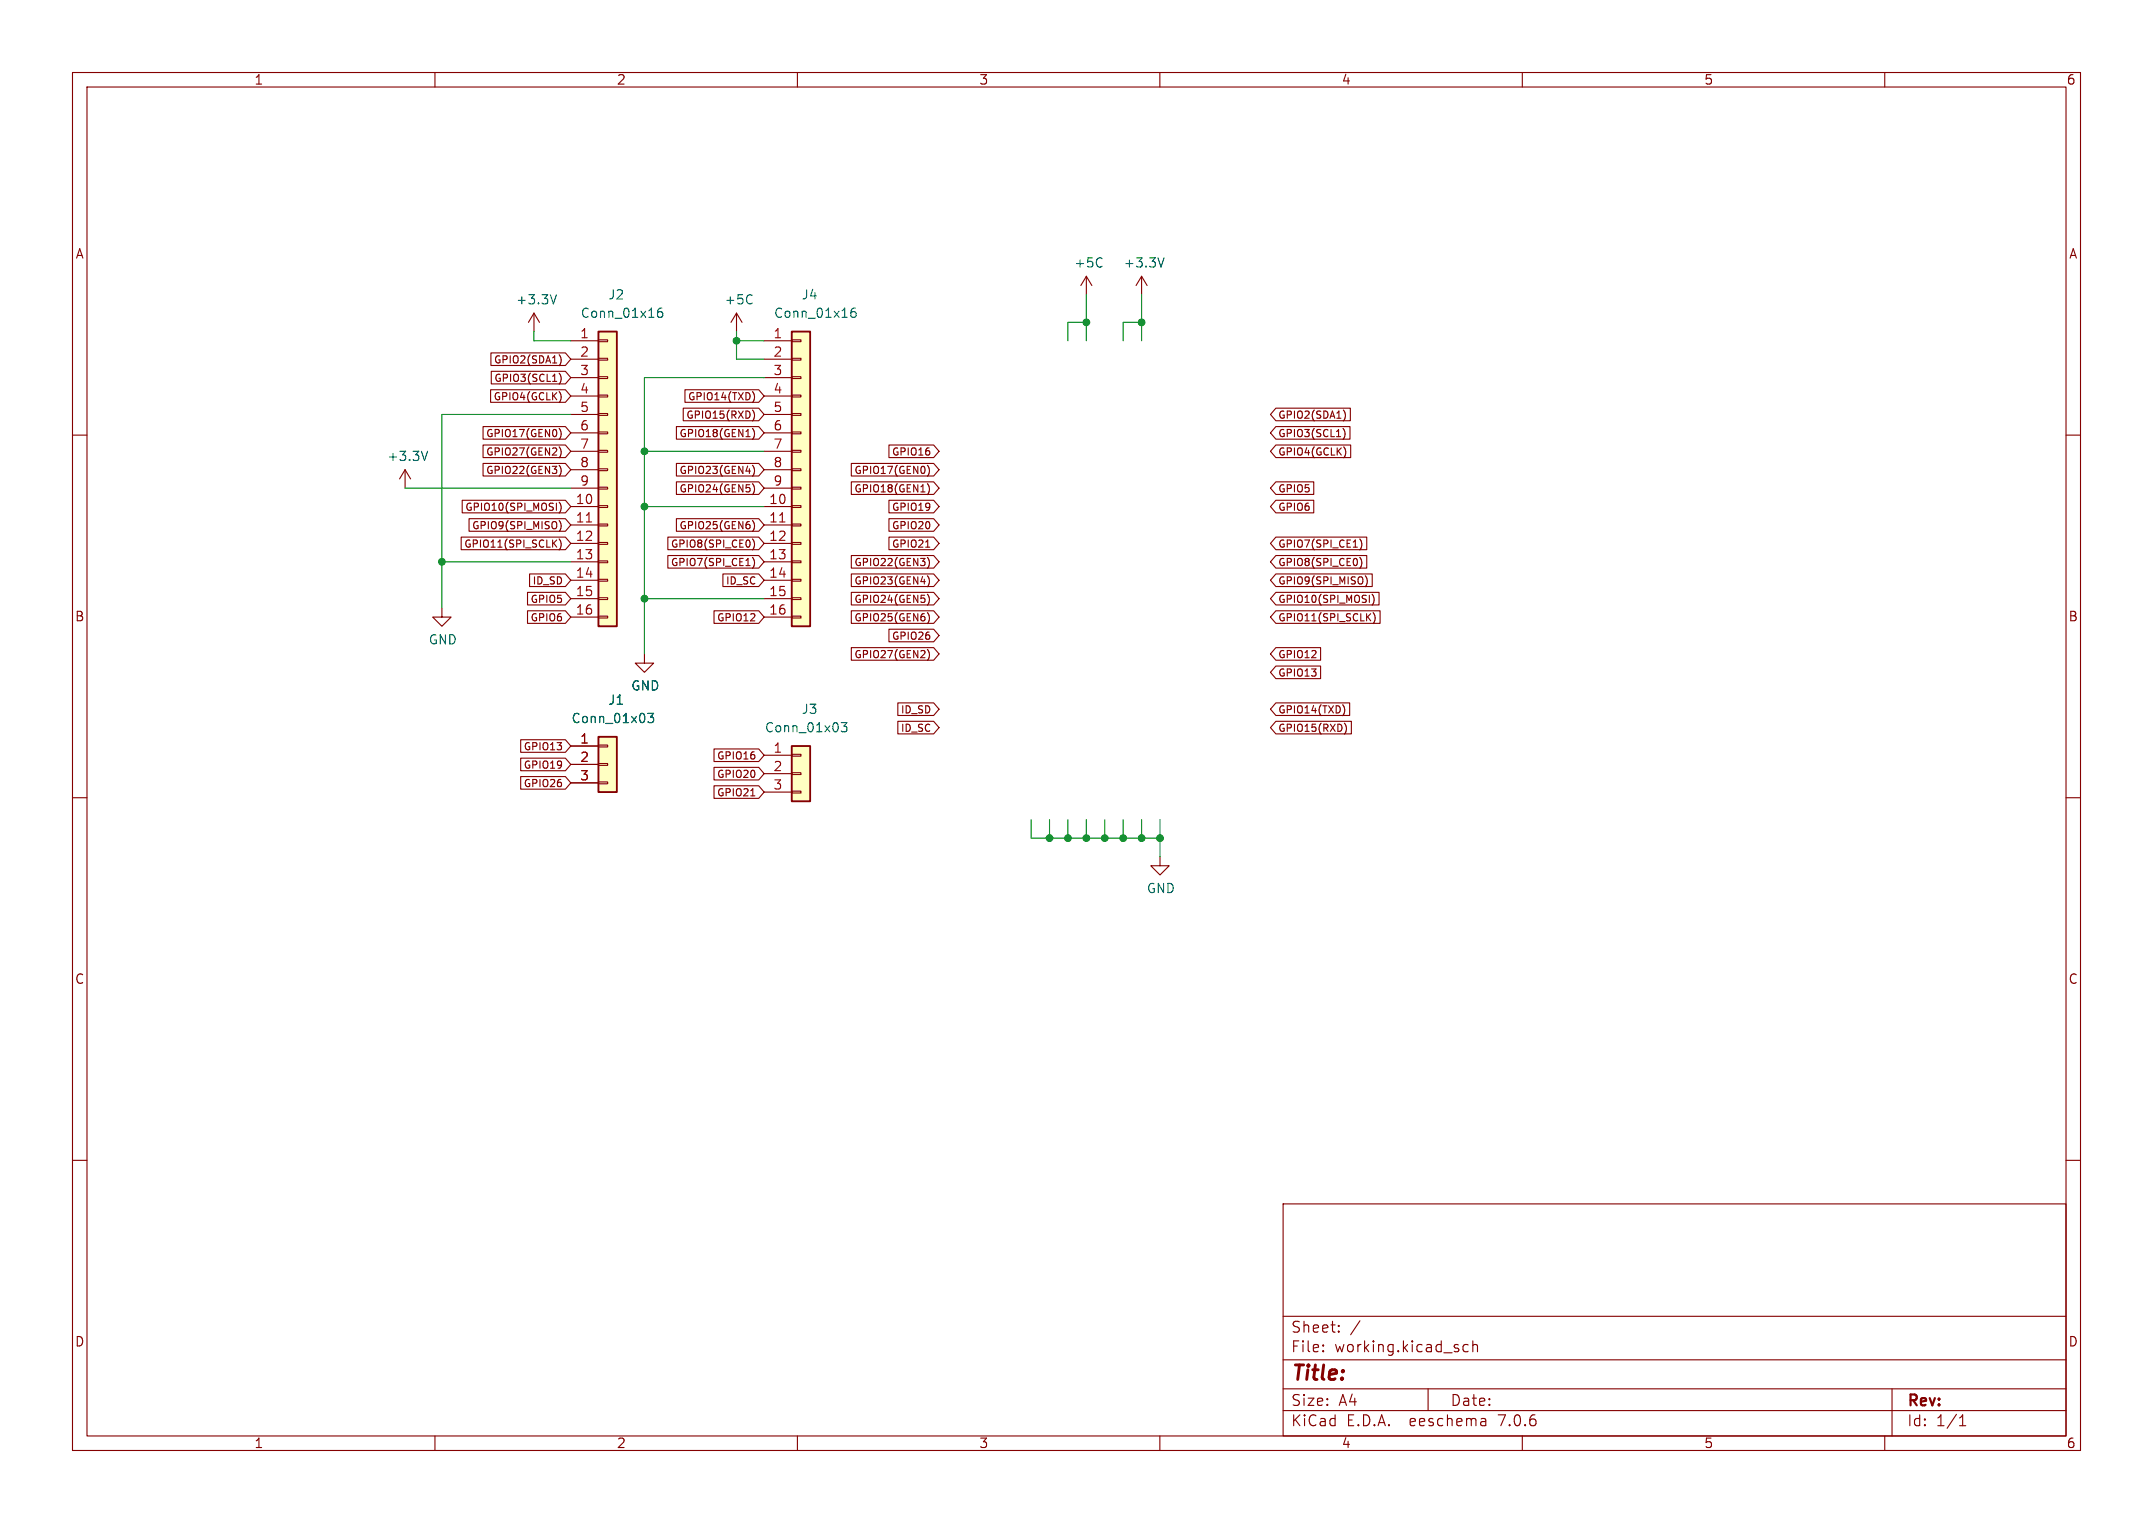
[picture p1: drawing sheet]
<svg xmlns="http://www.w3.org/2000/svg" width="297mm" height="210mm" viewBox="0 0 297 210" stroke-linecap="round" stroke-linejoin="round" font-family="sans-serif">
<g fill="none" stroke="#840000" stroke-width=".15">
<path d="M10 10h277v190h-277zM12 12h273v186h-273zM60 10v2M110 10v2M160 10v2M210 10v2M260 10v2M149.9 38.1l-.8 1.3M149.9 38.1v2.5M149.9 38.1l.7 1.3M157.5 38.1l-.8 1.3M157.5 38.1v2.5"/>
<path d="M157.5 38.1l.7 1.3M10 60h2M66.6 58.8h11.4l.7 .9-.7 .9h-11.4zM67.7 53.7h10.3l.7 .9-.7 .9h-10.3zM67.7 48.7h10.3l.7 .8-.7 .9h-10.3zM67.8 51.2h10.2l.7 .9-.7 .8h-10.2zM73.7 43.2l-.8 1.3M73.7 43.2v2.5M73.7 43.2l.7 1.3M77.1 48.9a1.14 1.14 0 0 1 0 1.5M77.1 51.5a1.14 1.14 0 0 1 0 1.5M77.1 59.1a1.14 1.14 0 0 1 0 1.5"/>
<path d="M77.2 54a1.16 1.16 0 0 1 0 1.5M78.7 47h3.8M78.7 49.5h3.8M78.7 52.1h3.8M78.7 54.6h3.8M78.7 57.2h3.8M78.7 59.7h3.8M82.5 59.6h1.3v.2h-1.3zM82.5 57h1.3v.3h-1.3zM82.5 54.5h1.3v.2h-1.3zM82.5 51.9h1.3v.3h-1.3zM82.5 49.4h1.3v.3h-1.3z"/>
<path d="M82.5 46.9h1.3v.2h-1.3zM93.3 58.8h11.4l.7 .9-.7 .9h-11.4zM94.3 56.3h10.4l.7 .9-.7 .8h-10.4zM94.5 53.7h10.2l.7 .9-.7 .9h-10.2zM101.6 43.2l-.8 1.3M101.6 43.2v2.5M101.6 43.2l.8 1.3M103.8 56.5a1.14 1.14 0 0 1 0 1.5M103.8 54a1.14 1.14 0 0 1 0 1.5M103.8 59.1a1.14 1.14 0 0 1 0 1.5M105.4 47h3.8M105.4 49.5h3.8"/>
<path d="M105.4 52.1h3.8M105.4 54.6h3.8M105.4 57.2h3.8M105.4 59.7h3.8M109.2 59.6h1.3v.2h-1.3zM109.2 57h1.3v.3h-1.3zM109.2 54.5h1.3v.2h-1.3zM109.2 51.9h1.3v.3h-1.3zM109.2 49.4h1.3v.3h-1.3zM109.2 46.9h1.3v.2h-1.3zM176 56.3h10.3v1.7h-10.3l-.7-.8zM176 58.8h10.2v1.8h-10.2l-.7-.9z"/>
<path d="M185.3 59.1a1.14 1.14 0 0 1 0 1.5M185.4 56.6a1.16 1.16 0 0 1 0 1.4M285 60h2M55.9 64.8l-.8 1.2M55.9 64.8v2.5M55.9 64.8l.7 1.2M63.6 74.1h14.4l.7 .8-.7 .9h-14.4zM63.8 69h14.2l.7 .9-.7 .8h-14.2zM64.7 71.5h13.3l.7 .9-.7 .9h-13.3zM66.6 61.4h11.4l.7 .8-.7 .9h-11.4zM66.6 63.9h11.4l.7 .9-.7 .8h-11.4zM73.1 79.1h4.9l.7 .9-.7 .9h-4.9z"/>
<path d="M76.4 74.9l.4 .6M76.8 74.5l-.6 .5M77.1 61.6a1.14 1.14 0 0 1 0 1.5M77.1 64.2a1.14 1.14 0 0 1 0 1.5M77.1 69.2a1.14 1.14 0 0 1 0 1.5M77.1 71.8a1.14 1.14 0 0 1 0 1.5M77.1 74.3a1.14 1.14 0 0 1 0 1.5M78.7 69.9h3.8M78.7 72.4h3.8M78.7 74.9h3.8M78.7 77.5h3.8M78.7 62.2h3.8"/>
<path d="M78.7 64.8h3.8M78.7 67.3h3.8M82.5 79.9h1.3v.2h-1.3zM82.5 77.3h1.3v.3h-1.3zM82.5 74.8h1.3v.3h-1.3zM82.5 72.3h1.3v.2h-1.3zM82.5 69.7h1.3v.3h-1.3zM82.5 67.2h1.3v.2h-1.3zM82.5 64.6h1.3v.3h-1.3zM82.5 62.1h1.3v.3h-1.3zM92.1 74.1h12.6l.7 .8-.7 .9h-12.6zM92.1 76.6h12.6l.7 .9-.7 .8h-12.6z"/>
<path d="M93.3 63.9h11.4l.7 .9-.7 .8h-11.4zM93.3 71.5h11.4l.7 .9-.7 .9h-11.4zM93.3 66.4h11.4l.7 .9-.7 .9h-11.4zM99.7 79.1h5l.7 .9-.7 .9h-5zM103.8 64.2a1.14 1.14 0 0 1 0 1.5M103.8 66.7a1.14 1.14 0 0 1 0 1.5M103.8 71.8a1.14 1.14 0 0 1 0 1.5M103.8 74.3a1.14 1.14 0 0 1 0 1.5M103.8 76.9a1.14 1.14 0 0 1 0 1.5M105.4 69.9h3.8M105.4 72.4h3.8M105.4 74.9h3.8"/>
<path d="M105.4 77.5h3.8M105.4 62.2h3.8M105.4 64.8h3.8M105.4 67.3h3.8M109.2 79.9h1.3v.2h-1.3zM109.2 77.3h1.3v.3h-1.3zM109.2 74.8h1.3v.3h-1.3zM109.2 72.3h1.3v.2h-1.3zM109.2 69.7h1.3v.3h-1.3zM109.2 67.2h1.3v.2h-1.3zM109.2 64.6h1.3v.3h-1.3zM109.2 62.1h1.3v.3h-1.3z"/>
<path d="M117.4 63.9h11.4l.7 .9-.7 .8h-11.4zM117.4 79.1h11.4l.7 .9-.7 .9h-11.4zM117.4 76.6h11.4l.7 .9-.7 .8h-11.4zM117.4 66.4h11.4l.7 .9-.7 .9h-11.4zM122.6 74.1h6.2l.7 .8-.7 .9h-6.2zM122.6 61.4h6.2l.7 .8-.7 .9h-6.2zM122.6 71.5h6.2l.7 .9-.7 .9h-6.2zM122.6 69h6.2l.7 .9-.7 .8h-6.2zM127.7 75.5h.6M127.9 64.2a1.14 1.14 0 0 1 0 1.5M127.9 66.7a1.14 1.14 0 0 1 0 1.5M127.9 76.9a1.14 1.14 0 0 1 0 1.5"/>
<path d="M127.9 79.4a1.14 1.14 0 0 1 0 1.5M176 76.6h12.5v1.7h-12.5l-.7-.8zM176 79.1h13.3v1.8h-13.3l-.7-.9zM176 66.4h5.2v1.8h-5.2l-.7-.9zM176 69h5.2v1.7h-5.2l-.7-.8zM176 61.4h10.3v1.7h-10.3l-.7-.9zM176 74.1h12.5v1.7h-12.5l-.7-.9zM185.5 61.8l.1 .5-.1 .6M187.6 76.9a1.14 1.14 0 0 1 0 1.5M187.6 74.3a1.14 1.14 0 0 1 0 1.5M188.3 79.4a1.14 1.14 0 0 1 0 1.5M61 83.8v1.3h1.2l-1.2 1.3-1.3-1.3h1.3"/>
<path d="M72.8 81.7h5.2l.7 .9-.7 .8h-5.2zM72.8 84.2h5.2l.7 .9-.7 .9h-5.2zM78.7 80h3.8M78.7 82.6h3.8M78.7 85.1h3.8M82.5 85h1.3v.2h-1.3zM82.5 82.4h1.3v.3h-1.3zM88.9 90.2v1.2h1.3l-1.3 1.3-1.3-1.3h1.3M98.5 84.2h6.2l.7 .9-.7 .9h-6.2zM105.4 80h3.8M105.4 82.6h3.8M105.4 85.1h3.8"/>
<path d="M109.2 85h1.3v.2h-1.3zM109.2 82.4h1.3v.3h-1.3zM117.4 89.3h11.4l.7 .9-.7 .8h-11.4zM117.4 81.7h11.4l.7 .9-.7 .8h-11.4zM117.4 84.2h11.4l.7 .9-.7 .9h-11.4zM122.6 86.8h6.2l.7 .8-.7 .9h-6.2zM123.9 99.5h4.9l.7 .8-.7 .9h-4.9zM123.9 96.9h4.9l.7 .9-.7 .9h-4.9zM127.9 89.6a1.14 1.14 0 0 1 0 1.5M127.9 81.9a1.14 1.14 0 0 1 0 1.5M127.9 84.5a1.14 1.14 0 0 1 0 1.5M176 81.7h14.2v1.7h-14.2l-.7-.8z"/>
<path d="M176 84.2h14.4v1.8h-14.4l-.7-.9zM176 99.5h10.4v1.7h-10.4l-.7-.9zM176 96.9h10.2v1.8h-10.2l-.7-.9zM176 91.8h6.2v1.8h-6.2l-.7-.9zM176 89.3h6.2v1.7h-6.2l-.7-.8zM185.3 97.2a1.16 1.16 0 0 1 0 1.4M185.5 99.7a1.14 1.14 0 0 1 0 1.5M189.3 81.9a1.14 1.14 0 0 1 0 1.5M189.4 84.5a1.14 1.14 0 0 1 0 1.5M10 110h2M71.8 107.1h6.2l.7 .9-.7 .8h-6.2zM71.8 104.5h6.2l.7 .9-.7 .9h-6.2z"/>
<path d="M71.8 102h6.2l.7 .9-.7 .8h-6.2zM78.7 102.9h3.8M78.7 105.4h3.8M78.7 108h3.8M82.5 107.8h1.3v.3h-1.3zM82.5 105.3h1.3v.2h-1.3zM82.5 102.7h1.3v.3h-1.3zM98.5 108.4h6.2l.7 .8-.7 .9h-6.2zM98.5 103.3h6.2l.7 .8-.7 .9h-6.2zM98.5 105.8h6.2l.7 .9-.7 .8h-6.2zM103.6 109.7h.5M105.4 104.1h3.8"/>
<path d="M105.4 106.7h3.8M105.4 109.2h3.8M109.2 109.1h1.3v.2h-1.3zM109.2 106.6h1.3v.2h-1.3zM109.2 104h1.3v.3h-1.3zM160 118.1v1.3h1.3l-1.3 1.3-1.3-1.3h1.3M285 110h2M10 160h2M285 160h2M177 166h108v32h-108zM60 198v2M110 198v2"/>
<path d="M160 198v2M177 194.5h108M177 191.5h108M177 187.5h108M177 181.5h108M182.5 186.3h.1l-.1 .1M182.5 186.3v.1M182.5 185.5v.1M182.5 185.5h.1l-.1 .1M184.7 183.6v.1M184.7 183.6h-.1l.1 .1M184.7 182.8v.1"/>
<path d="M184.7 182.8h-.1l.1 .1M187.6 182.1l-1.3 2M197 191.5v3M202.5 185.5l-.4-.1-.3 .3v.4l.2 .2 .1 .1 .4-.1M203.2 185.5a.37 .37 0 0 1 .6 .1v.8M203.2 184.9v1.5M204.9 195.7l.1 .9M205 196.5l-.2 .1M205 196h-.2M210 198v2M260 198v2M261 191.5v6.5"/>
<path d="M270.3 196.6h.9M270.3 195.5l.4-.4v1.5"/>
</g>
<g fill="#ffffc2" stroke="#ffffc2" stroke-width=".14">
<path d="M109.2 102.9h2.6v7.6h-2.6z"/>
<path d="M109.2 45.7h2.6v40.7h-2.6z"/>
<path d="M82.5 45.7h2.6v40.7h-2.6z"/>
<path d="M82.5 101.6h2.6v7.6h-2.6z"/>
</g>
<path d="M82.5 45.7h2.6v40.7h-2.6zM109.2 45.7h2.6v40.7h-2.6zM82.5 101.6h2.6v7.6h-2.6zM109.2 102.9h2.6v7.6h-2.6z" fill="none" stroke="#840000" stroke-width=".25"/>
<path d="M151.8 35.6l.2 .1M152 36.7l-.2 .1M160.6 35.6l-.4 1.2M76.8 40.6l-.5 1.3M91.3 42.5a.5 .5 0 0 0-.6 .5v.5l.1 .2 .4 .1 .2-.2v-.4l-.1-.2h-.4l-.2 .2M103.5 40.6l.3 .2M103.8 41.8l-.3 .1M118 42.5a.5 .5 0 0 0-.6 .5v.5l.1 .2 .4 .1 .1-.2 .1-.4-.1-.2h-.4l-.2 .2M59 62.2l-.4 1.3M89.4 98.4h.8l-.5 .5 .4 .1v.5l-.2 .1h-.3l-.2-.1M116 99.6h.8l-.4 .5 .4 .1v.6l-.2 .1h-.4l-.2-.1" fill="none" stroke="#006464" stroke-width=".15"/>
<path d="M80.9 72h.7M107.6 72h.7" fill="none" stroke="#a90000" stroke-width=".15"/>
<g fill="none" stroke="#009600" stroke-width=".15">
<path d="M73.7 45.7v1.3h5M78.7 57.2h-17.7v26.6M101.6 47h3.8M101.6 45.7v3.8h3.8M105.4 52.1h-16.5v38.1M149.9 44.5h-2.6v2.5M149.9 40.6v6.4M157.5 40.6v6.4M157.5 44.5h-2.6v2.5M55.9 67.3h22.8M61 77.5h17.7M88.9 62.2h16.5"/>
<path d="M88.9 69.9h16.5M88.9 82.6h16.5M142.2 113v2.6h17.8M144.8 113v2.6M147.3 113v2.6M149.9 113v2.6M152.4 113v2.6M154.9 113v2.6M157.5 113v2.6M160 113v5.1"/>
</g>
<g fill="#009600" stroke="#009600" stroke-width=".15">
<circle cx="101.6" cy="47" r=".46"/>
<circle cx="149.9" cy="44.5" r=".46"/>
<circle cx="149.9" cy="115.6" r=".46"/>
<circle cx="152.4" cy="115.6" r=".46"/>
<circle cx="157.5" cy="44.5" r=".46"/>
<circle cx="144.8" cy="115.6" r=".46"/>
<circle cx="147.3" cy="115.6" r=".46"/>
<circle cx="154.9" cy="115.6" r=".46"/>
<circle cx="157.5" cy="115.6" r=".46"/>
<circle cx="160" cy="115.6" r=".46"/>
<circle cx="88.9" cy="69.9" r=".46"/>
<circle cx="88.9" cy="62.2" r=".46"/>
<circle cx="61" cy="77.5" r=".46"/>
<circle cx="88.9" cy="82.6" r=".46"/>
</g>
<text font-size="2.8" fill="#840000" x="178" y="190.9">Title:</text>
<g font-size="2.1" fill="#840000">
<text x="178" y="184">Sheet:</text>
<text x="178" y="186.7">File:</text>
<text x="184.1" y="186.7">working.kicad_sch</text>
<text x="178" y="196.9">KiCad</text>
<text x="178" y="194.1">Size:</text>
<text x="184.7" y="194.1">A4</text>
<text x="185.7" y="196.9">E.D.A.</text>
<text x="194.6" y="196.9">eeschema</text>
<text x="200" y="194.1">Date:</text>
<text x="207" y="196.9">7.0.6</text>
<text x="263" y="194.3">Rev:</text>
<text x="263" y="196.9">Id:</text>
<text x="267.1" y="196.9">1/1</text>
</g>
<g font-size="1.8" fill="#840000">
<text x="35" y="11.9">1</text>
<text x="85" y="11.9">2</text>
<text x="135" y="11.9">3</text>
<text x="185" y="11.9">4</text>
<text x="235" y="11.9">5</text>
<text x="285" y="11.9">6</text>
<text x="10.3" y="35.9">A</text>
<text x="285.3" y="35.9">A</text>
<text x="10.3" y="85.9">B</text>
<text x="285.3" y="85.9">B</text>
<text x="10.3" y="135.9">C</text>
<text x="285.3" y="135.9">C</text>
<text x="10.3" y="185.9">D</text>
<text x="285.3" y="185.9">D</text>
<text x="35" y="199.9">1</text>
<text x="85" y="199.9">2</text>
<text x="135" y="199.9">3</text>
<text x="185" y="199.9">4</text>
<text x="235" y="199.9">5</text>
<text x="285" y="199.9">6</text>
</g>
<g font-size="1.8" fill="#006464">
<text x="83.8" y="41.5">J2</text>
<text x="110.5" y="41.5">J4</text>
<text x="148.1" y="37.1">+5C</text>
<text x="154.9" y="37.1">+3.3V</text>
<text x="71.1" y="42.2">+3.3V</text>
<text x="80" y="44">Conn_01x16</text>
<text x="99.9" y="42.2">+5C</text>
<text x="106.7" y="44">Conn_01x16</text>
<text x="53.3" y="63.8">+3.3V</text>
<text x="59.1" y="89.1">GND</text>
<text x="87" y="95.4">GND</text>
<text x="78.7" y="99.9">Conn_01x03</text>
<text x="83.8" y="97.4">J1</text>
<text x="105.4" y="101.2">Conn_01x03</text>
<text x="110.5" y="98.7">J3</text>
<text x="158.1" y="123.4">GND</text>
</g>
<g font-size="1.8" fill="#a90000">
<text x="79.9" y="46.7">1</text>
<text x="106.6" y="46.7">1</text>
<text x="79.9" y="49.3">2</text>
<text x="79.9" y="51.8">3</text>
<text x="106.6" y="49.3">2</text>
<text x="106.6" y="51.8">3</text>
<text x="79.9" y="54.4">4</text>
<text x="79.9" y="56.9">5</text>
<text x="79.9" y="59.4">6</text>
<text x="106.6" y="54.4">4</text>
<text x="106.6" y="56.9">5</text>
<text x="106.6" y="59.4">6</text>
<text x="79.9" y="62">7</text>
<text x="79.9" y="64.5">8</text>
<text x="106.6" y="62">7</text>
<text x="106.6" y="64.5">8</text>
<text x="79.3" y="69.6">10</text>
<text x="79.9" y="67.1">9</text>
<text x="106" y="69.6">10</text>
<text x="106.6" y="67.1">9</text>
<text x="79.3" y="72.1">11</text>
<text x="79.3" y="74.7">12</text>
<text x="79.3" y="77.2">13</text>
<text x="106" y="72.1">11</text>
<text x="106" y="74.7">12</text>
<text x="106" y="77.2">13</text>
<text x="79.3" y="79.8">14</text>
<text x="79.3" y="82.3">15</text>
<text x="106" y="79.8">14</text>
<text x="106" y="82.3">15</text>
<text x="79.3" y="84.8">16</text>
<text x="106" y="84.8">16</text>
<text x="79.9" y="102.6">1</text>
<text x="79.9" y="105.2">2</text>
<text x="79.9" y="107.7">3</text>
<text x="106.6" y="103.9">1</text>
<text x="106.6" y="106.4">2</text>
<text x="106.6" y="109">3</text>
</g>
<g font-size="1.4" fill="#840000">
<text x="68" y="50.3">GPIO2(SDA1)</text>
<text x="68.1" y="52.9">GPIO3(SCL1)</text>
<text x="68" y="55.4">GPIO4(GCLK)</text>
<text x="94.5" y="57.9">GPIO15(RXD)</text>
<text x="94.8" y="55.4">GPIO14(TXD)</text>
<text x="176.3" y="57.9">GPIO2(SDA1)</text>
<text x="66.9" y="63">GPIO27(GEN2)</text>
<text x="66.9" y="65.6">GPIO22(GEN3)</text>
<text x="66.9" y="60.5">GPIO17(GEN0)</text>
<text x="93.6" y="65.6">GPIO23(GEN4)</text>
<text x="93.6" y="60.5">GPIO18(GEN1)</text>
<text x="117.7" y="65.6">GPIO17(GEN0)</text>
<text x="122.9" y="63">GPIO16</text>
<text x="176.3" y="60.5">GPIO3(SCL1)</text>
<text x="176.3" y="63">GPIO4(GCLK)</text>
<text x="64" y="70.6">GPIO10(SPI_MOSI)</text>
<text x="93.6" y="68.1">GPIO24(GEN5)</text>
<text x="117.7" y="68.1">GPIO18(GEN1)</text>
<text x="122.9" y="70.6">GPIO19</text>
<text x="176.3" y="68.1">GPIO5</text>
<text x="176.3" y="70.6">GPIO6</text>
<text x="63.9" y="75.7">GPIO11(SPI_SCLK)</text>
<text x="65" y="73.2">GPIO9(SPI_MISO)</text>
<text x="92.4" y="75.7">GPIO8(SPI_CE0)</text>
<text x="93.6" y="73.2">GPIO25(GEN6)</text>
<text x="122.9" y="75.7">GPIO21</text>
<text x="122.9" y="73.2">GPIO20</text>
<text x="176.3" y="75.7">GPIO7(SPI_CE1)</text>
<text x="73.1" y="83.3">GPIO5</text>
<text x="73.3" y="80.8">ID_SD</text>
<text x="92.4" y="78.3">GPIO7(SPI_CE1)</text>
<text x="100" y="80.8">ID_SC</text>
<text x="117.7" y="83.3">GPIO24(GEN5)</text>
<text x="117.7" y="80.8">GPIO23(GEN4)</text>
<text x="117.7" y="78.3">GPIO22(GEN3)</text>
<text x="176.3" y="78.3">GPIO8(SPI_CE0)</text>
<text x="176.3" y="80.8">GPIO9(SPI_MISO)</text>
<text x="176.3" y="83.3">GPIO10(SPI_MOSI)</text>
<text x="73.1" y="85.9">GPIO6</text>
<text x="98.8" y="85.9">GPIO12</text>
<text x="117.7" y="85.9">GPIO25(GEN6)</text>
<text x="122.9" y="88.4">GPIO26</text>
<text x="176.3" y="85.9">GPIO11(SPI_SCLK)</text>
<text x="117.7" y="91">GPIO27(GEN2)</text>
<text x="176.3" y="93.5">GPIO13</text>
<text x="176.3" y="91">GPIO12</text>
<text x="124.1" y="101.1">ID_SC</text>
<text x="124.1" y="98.6">ID_SD</text>
<text x="176.3" y="101.1">GPIO15(RXD)</text>
<text x="176.3" y="98.6">GPIO14(TXD)</text>
<text x="72.1" y="106.2">GPIO19</text>
<text x="72.1" y="103.7">GPIO13</text>
<text x="98.8" y="104.9">GPIO16</text>
<text x="98.8" y="107.5">GPIO20</text>
<text x="72.1" y="108.7">GPIO26</text>
<text x="98.8" y="110">GPIO21</text>
</g>
</svg>
